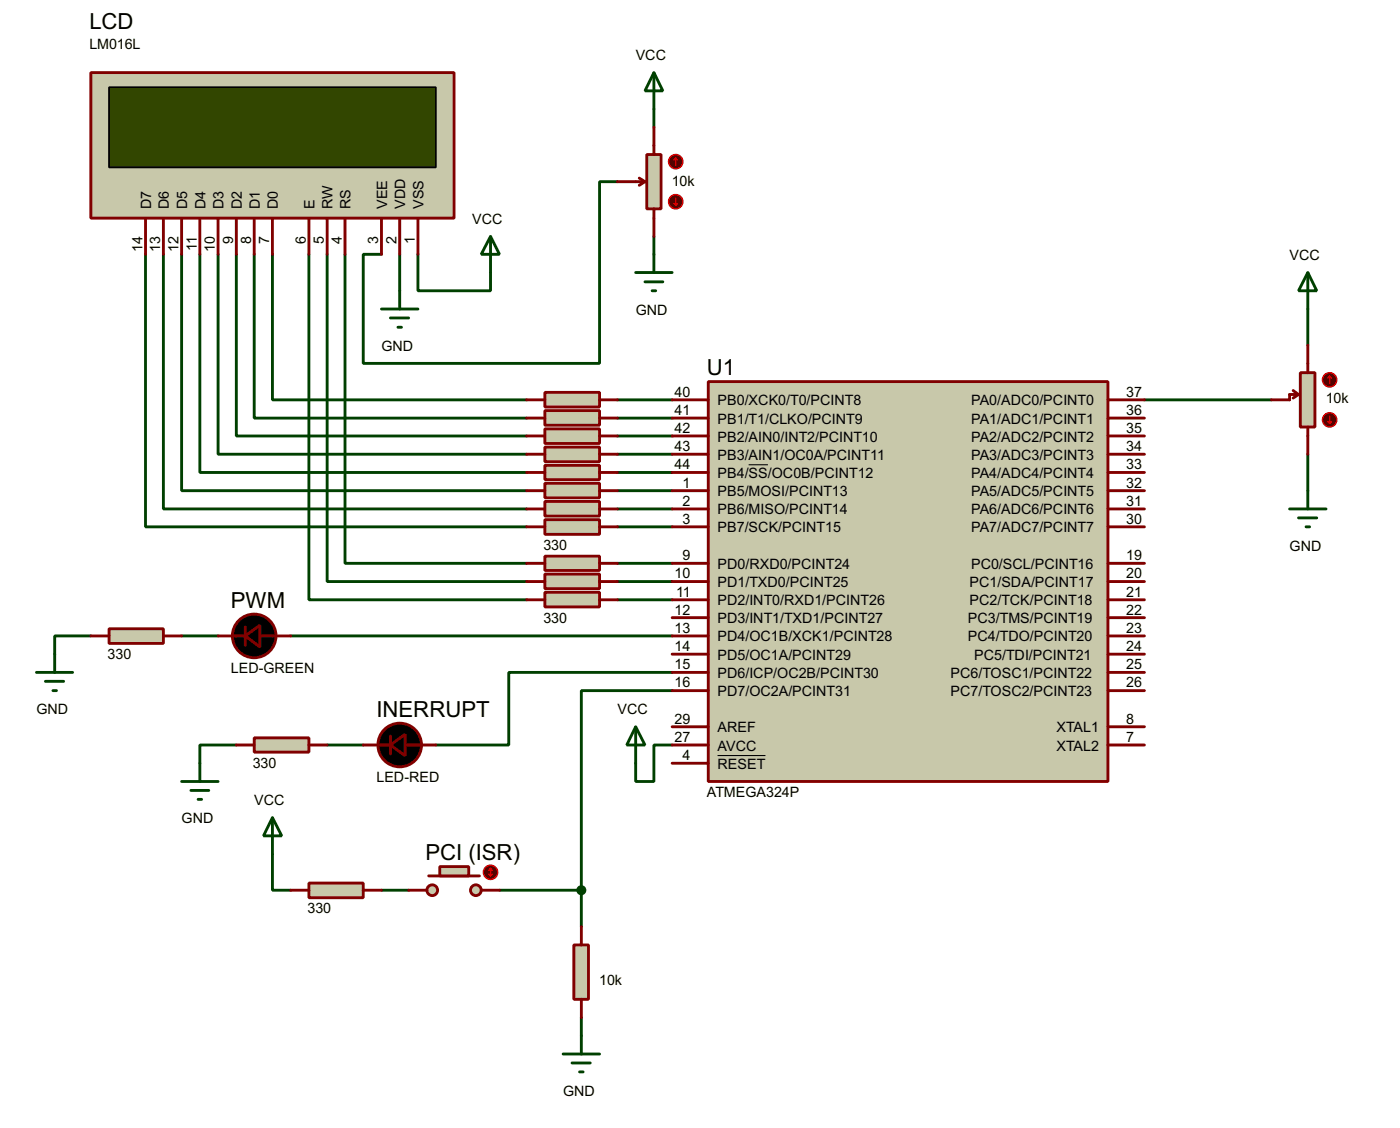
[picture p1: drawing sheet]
<svg xmlns="http://www.w3.org/2000/svg" width="196mm" height="158mm" viewBox="0 0 196 158" stroke-linecap="round" stroke-linejoin="round" font-family="sans-serif">
<g fill="none" stroke="#004000" stroke-width=".4">
<path d="M91.5 15.3v2.5M20.4 35.6v38.1h53.3M22.9 35.6v35.6h50.8M25.4 35.6v33h48.3M28 35.6v30.5h45.7M30.5 35.6v27.9h43.2M33.1 35.6v25.4h40.6M35.6 35.6v22.9h38.1M38.1 35.6v20.3h35.6M43.2 35.6v48.3h30.5M45.8 35.6v45.7h27.9M48.3 35.6v43.2h25.4"/>
<path d="M55.9 35.6v5.1M58.5 35.6v5.1h10.1v-2.6M86.4 25.4h-2.5v25.4h-33.1v-15.2h2.6M91.5 33.1v2.5M86.4 55.9h7.6M86.4 58.5h7.6M160.1 55.9h17.7M182.9 43.2v5.1M86.4 61h7.6M86.4 63.5h7.6M86.4 66.1h7.6M86.4 68.6h7.6"/>
<path d="M86.4 71.2h7.6M86.4 73.7h7.6M86.4 78.8h7.6M182.9 63.5v5.1M12.7 88.9h-5v2.6M25.4 88.9h5.1M40.7 88.9h53.3M86.4 81.3h7.6M86.4 83.9h7.6M94 96.6h-12.7v27.9M94 94h-22.8v10.2h-10.2M33.1 104.2h-5.1v2.5"/>
<path d="M38.1 119.4v5.1h2.6M45.8 104.2h5M94 104.2h-2.5v5.1h-2.6v-2.6M53.4 124.5h3.8M69.9 124.5h11.4M81.3 124.5v5.1M81.3 142.3v2.5"/>
</g>
<path d="M99.1 53.4h55.9v55.9h-55.9z" fill="#c8c8aa" stroke="#800000" stroke-width=".4"/>
<g fill="none" stroke="#800000" stroke-width=".4">
<path d="M94 58.5h5.1M94 55.9h5.1M155 58.5h5.1M155 55.9h5.1M94 78.8h5.1M94 71.2h5.1M94 68.6h5.1M94 66.1h5.1M94 63.5h5.1M94 61h5.1M94 73.7h5.1M155 78.8h5.1"/>
<path d="M155 71.2h5.1M155 68.6h5.1M155 66.1h5.1M155 63.5h5.1M155 61h5.1M155 73.7h5.1M94 94h5.1M94 91.5h5.1M94 88.9h5.1M94 86.4h5.1M94 83.9h5.1M94 81.3h5.1"/>
<path d="M94 96.6h5.1M155 94h5.1M155 91.5h5.1M155 88.9h5.1M155 86.4h5.1M155 83.9h5.1M155 81.3h5.1M155 96.6h5.1M94 104.2h5.1M94 101.6h5.1M94 106.7h5.1M155 104.2h5.1"/>
<path d="M155 101.6h5.1"/>
</g>
<path d="M104.7 65h2.7M100.4 105.6h6.7" fill="none" stroke="#000" stroke-width=".15"/>
<path d="M12.7 10.2h50.8v20.3h-50.8z" fill="#c8c8aa" stroke="#800000" stroke-width=".4"/>
<path d="M15.3 12.2h45.7v11.2h-45.7z" fill="#324600" stroke="#000" stroke-width=".25"/>
<g fill="none" stroke="#800000" stroke-width=".4">
<path d="M20.4 30.5v5.1M22.9 30.5v5.1M25.4 30.5v5.1M28 30.5v5.1M30.5 30.5v5.1M33.1 30.5v5.1M35.6 30.5v5.1M38.1 30.5v5.1M43.2 30.5v5.1M45.8 30.5v5.1M48.3 30.5v5.1M53.4 30.5v5.1"/>
<path d="M55.9 30.5v5.1M58.5 30.5v5.1"/>
</g>
<path d="M68.6 33.1l1.3 2.5h-2.6zM68.6 33.1v5M53.4 43.2h5.1M54.6 44.5h2.6M55.7 45.8h.5M55.9 40.7v2.5" fill="none" stroke="#004000" stroke-width=".4"/>
<path d="M90.5 21.6h2v7.6h-2z" fill="#c8c8aa" stroke="#800000" stroke-width=".4"/>
<path d="M91.5 17.8v3.8M86.4 25.4h3.8M89.4 24.9l.8 .5M90.2 25.4l-.8 .5M91.5 29.2v3.9" fill="none" stroke="#800000" stroke-width=".4"/>
<circle cx="94.5" cy="22.6" r="1" fill="#400000" stroke="#f00" stroke-width=".2"/>
<path d="M94.5 22.1l.3 .3M94.5 22.1l-.2 .3M94.5 22.1v1" fill="none" stroke="#f00" stroke-width=".2"/>
<circle cx="94.5" cy="28.2" r="1" fill="#400000" stroke="#f00" stroke-width=".2"/>
<path d="M94.3 28.5l.2 .2M94.5 27.7v1M94.8 28.5l-.3 .2" fill="none" stroke="#f00" stroke-width=".2"/>
<path d="M91.5 10.2l1.2 2.5h-2.5zM91.5 10.2v5.1M88.9 38.1h5.1M90.2 39.4h2.5M91.5 35.6v2.5M91.2 40.7h.5" fill="none" stroke="#004000" stroke-width=".4"/>
<path d="M76.2 54.9h7.7v2h-7.7z" fill="#c8c8aa" stroke="#800000" stroke-width=".4"/>
<path d="M73.7 55.9h2.5M83.9 55.9h2.5" fill="none" stroke="#800000" stroke-width=".4"/>
<path d="M76.2 57.4h7.7v2.1h-7.7z" fill="#c8c8aa" stroke="#800000" stroke-width=".4"/>
<path d="M73.7 58.5h2.5M83.9 58.5h2.5" fill="none" stroke="#800000" stroke-width=".4"/>
<path d="M76.2 60h7.7v2h-7.7z" fill="#c8c8aa" stroke="#800000" stroke-width=".4"/>
<path d="M73.7 61h2.5M83.9 61h2.5" fill="none" stroke="#800000" stroke-width=".4"/>
<path d="M76.2 62.5h7.7v2.1h-7.7z" fill="#c8c8aa" stroke="#800000" stroke-width=".4"/>
<path d="M73.7 63.5h2.5M83.9 63.5h2.5" fill="none" stroke="#800000" stroke-width=".4"/>
<path d="M76.2 65.1h7.7v2h-7.7z" fill="#c8c8aa" stroke="#800000" stroke-width=".4"/>
<path d="M73.7 66.1h2.5M83.9 66.1h2.5" fill="none" stroke="#800000" stroke-width=".4"/>
<path d="M76.2 67.6h7.7v2h-7.7z" fill="#c8c8aa" stroke="#800000" stroke-width=".4"/>
<path d="M73.7 68.6h2.5M83.9 68.6h2.5" fill="none" stroke="#800000" stroke-width=".4"/>
<path d="M76.2 70.1h7.7v2.1h-7.7z" fill="#c8c8aa" stroke="#800000" stroke-width=".4"/>
<path d="M73.7 71.2h2.5M83.9 71.2h2.5" fill="none" stroke="#800000" stroke-width=".4"/>
<path d="M76.2 72.7h7.7v2h-7.7z" fill="#c8c8aa" stroke="#800000" stroke-width=".4"/>
<path d="M73.7 73.7h2.5M83.9 73.7h2.5" fill="none" stroke="#800000" stroke-width=".4"/>
<path d="M76.2 77.8h7.7v2h-7.7z" fill="#c8c8aa" stroke="#800000" stroke-width=".4"/>
<path d="M73.7 78.8h2.5M83.9 78.8h2.5" fill="none" stroke="#800000" stroke-width=".4"/>
<path d="M76.2 80.3h7.7v2h-7.7z" fill="#c8c8aa" stroke="#800000" stroke-width=".4"/>
<path d="M73.7 81.3h2.5M83.9 81.3h2.5" fill="none" stroke="#800000" stroke-width=".4"/>
<path d="M76.2 82.8h7.7v2.1h-7.7z" fill="#c8c8aa" stroke="#800000" stroke-width=".4"/>
<path d="M73.7 83.9h2.5M83.9 83.9h2.5" fill="none" stroke="#800000" stroke-width=".4"/>
<g fill="#c8c8aa" stroke="#800000" stroke-width=".4">
<circle cx="66.5" cy="124.5" r=".75"/>
<circle cx="60.4" cy="124.5" r=".75"/>
</g>
<path d="M60 122.5h7.1" fill="none" stroke="#800000" stroke-width=".4"/>
<path d="M61.5 121.2h4.1v1.3h-4.1z" fill="#c8c8aa" stroke="#800000" stroke-width=".4"/>
<path d="M57.2 124.5h2.5M67.3 124.5h2.6" fill="none" stroke="#800000" stroke-width=".4"/>
<circle cx="68.6" cy="122" r="1" fill="#400000" stroke="#f00" stroke-width=".2"/>
<path d="M68.4 122.2l.2 .3M68.6 121.4v1.1M68.6 121.4l-.2 .3M68.6 121.4l.3 .3M68.9 122.2l-.3 .3" fill="none" stroke="#f00" stroke-width=".2"/>
<path d="M43.2 123.5h7.6v2h-7.6z" fill="#c8c8aa" stroke="#800000" stroke-width=".4"/>
<path d="M40.7 124.5h2.5M50.8 124.5h2.6" fill="none" stroke="#800000" stroke-width=".4"/>
<path d="M38.1 114.3l1.3 2.6h-2.5zM38.1 114.3v5.1M78.8 147.4h5.1M80 148.6h2.6M81.1 149.9h.5M81.3 144.8v2.6" fill="none" stroke="#004000" stroke-width=".4"/>
<path d="M80.3 132.1h2v7.6h-2z" fill="#c8c8aa" stroke="#800000" stroke-width=".4"/>
<path d="M81.3 129.6v2.5M81.3 139.7v2.6" fill="none" stroke="#800000" stroke-width=".4"/>
<circle cx="81.3" cy="124.5" r=".5" fill="#004000" stroke="#004000" stroke-width=".4"/>
<path d="M35.6 103.2h7.6v2h-7.6z" fill="#c8c8aa" stroke="#800000" stroke-width=".4"/>
<path d="M33.1 104.2h2.5M43.2 104.2h2.6M50.8 104.2h3.8M54.6 102.9v2.5M56.7 104.2h4.3" fill="none" stroke="#800000" stroke-width=".4"/>
<g fill="#000" stroke="#800000" stroke-width=".4">
<path d="M54.6 104.2l2.1-1.5v3z"/>
<circle cx="55.9" cy="104.2" r="3.1"/>
</g>
<path d="M25.4 109.3h5.1M26.7 110.5h2.5M27.7 111.8h.5M28 106.7v2.6" fill="none" stroke="#004000" stroke-width=".4"/>
<path d="M15.3 87.9h7.6v2.1h-7.6z" fill="#c8c8aa" stroke="#800000" stroke-width=".4"/>
<path d="M12.7 88.9h2.6M22.9 88.9h2.5M30.5 88.9h3.8M34.3 87.7v2.5M36.4 88.9h4.3" fill="none" stroke="#800000" stroke-width=".4"/>
<path d="M5.1 94h5.1M6.4 95.3h2.5M7.4 96.6h.5M7.7 91.5v2.5" fill="none" stroke="#004000" stroke-width=".4"/>
<g fill="#000" stroke="#800000" stroke-width=".4">
<path d="M34.3 88.9l2.1-1.5v3.1z"/>
<circle cx="35.5" cy="88.9" r="3.1"/>
</g>
<path d="M181.9 52.1h2v7.6h-2z" fill="#c8c8aa" stroke="#800000" stroke-width=".4"/>
<path d="M180.9 54.6l.7 .6M181.6 55.2l-.7 .5M181.6 55.2h-1.2v.7h-2.6M182.9 48.3v3.8M182.9 59.7v3.8" fill="none" stroke="#800000" stroke-width=".4"/>
<circle cx="185.9" cy="53.1" r="1" fill="#400000" stroke="#f00" stroke-width=".2"/>
<path d="M186 52.6l.2 .3M186 52.6l-.3 .3M186 52.6v1" fill="none" stroke="#f00" stroke-width=".2"/>
<circle cx="185.9" cy="58.7" r="1" fill="#400000" stroke="#f00" stroke-width=".2"/>
<path d="M185.7 59l.3 .2M186 58.2v1M186.2 59l-.2 .2" fill="none" stroke="#f00" stroke-width=".2"/>
<path d="M182.9 38.1l1.3 2.6h-2.6zM182.9 38.1v5.1M180.4 71.2h5.1M181.6 72.4h2.6M182.7 73.7h.5M182.9 68.6v2.6M88.9 101.6l1.3 2.6h-2.5zM88.9 101.6v5.1" fill="none" stroke="#004000" stroke-width=".4"/>
<g font-size="3.1">
<text x="12.5" y="4.1">LCD</text>
<text x="98.9" y="52.5">U1</text>
<text x="32.3" y="85">PWM</text>
<text x="52.7" y="100.2">INERRUPT</text>
<text x="59.5" y="120.3">PCI (ISR)</text>
</g>
<g font-size="2">
<text x="12.5" y="6.9">LM016L</text>
<text x="88.9" y="8.4">VCC</text>
<text x="21.1" y="29.2" transform="rotate(-90 21.1 29.2)">D7</text>
<text x="23.6" y="29.2" transform="rotate(-90 23.6 29.2)">D6</text>
<text x="26.2" y="29.2" transform="rotate(-90 26.2 29.2)">D5</text>
<text x="28.7" y="29.2" transform="rotate(-90 28.7 29.2)">D4</text>
<text x="31.3" y="29.2" transform="rotate(-90 31.3 29.2)">D3</text>
<text x="33.8" y="29.2" transform="rotate(-90 33.8 29.2)">D2</text>
<text x="36.3" y="29.2" transform="rotate(-90 36.3 29.2)">D1</text>
<text x="38.9" y="29.2" transform="rotate(-90 38.9 29.2)">D0</text>
<text x="44" y="29.2" transform="rotate(-90 44 29.2)">E</text>
<text x="46.5" y="29.2" transform="rotate(-90 46.5 29.2)">RW</text>
<text x="49" y="29.2" transform="rotate(-90 49 29.2)">RS</text>
<text x="54.1" y="29.2" transform="rotate(-90 54.1 29.2)">VEE</text>
<text x="56.7" y="29.2" transform="rotate(-90 56.7 29.2)">VDD</text>
<text x="59.2" y="29.2" transform="rotate(-90 59.2 29.2)">VSS</text>
<text x="94" y="25.9">10k</text>
<text x="19.9" y="35.3" transform="rotate(-90 19.9 35.3)">14</text>
<text x="22.4" y="35.3" transform="rotate(-90 22.4 35.3)">13</text>
<text x="25" y="35.3" transform="rotate(-90 25 35.3)">12</text>
<text x="27.5" y="35" transform="rotate(-90 27.5 35)">11</text>
<text x="30.1" y="35.3" transform="rotate(-90 30.1 35.3)">10</text>
<text x="32.6" y="34.2" transform="rotate(-90 32.6 34.2)">9</text>
<text x="35.1" y="34.2" transform="rotate(-90 35.1 34.2)">8</text>
<text x="37.7" y="34.2" transform="rotate(-90 37.7 34.2)">7</text>
<text x="42.8" y="34.2" transform="rotate(-90 42.8 34.2)">6</text>
<text x="45.3" y="34.2" transform="rotate(-90 45.3 34.2)">5</text>
<text x="47.8" y="34.2" transform="rotate(-90 47.8 34.2)">4</text>
<text x="52.9" y="34.2" transform="rotate(-90 52.9 34.2)">3</text>
<text x="55.5" y="34.2" transform="rotate(-90 55.5 34.2)">2</text>
<text x="58" y="34.2" transform="rotate(-90 58 34.2)">1</text>
<text x="66.1" y="31.3">VCC</text>
<text x="180.4" y="36.3">VCC</text>
<text x="88.9" y="44">GND</text>
<text x="53.4" y="49">GND</text>
<text x="76" y="59.1">330</text>
<text x="94.3" y="58">41</text>
<text x="94.3" y="55.5">40</text>
<text x="100.4" y="59.2">PB1/T1/CLKO/PCINT9</text>
<text x="100.4" y="56.7">PB0/XCK0/T0/PCINT8</text>
<text x="135.8" y="59.2">PA1/ADC1/PCINT1</text>
<text x="135.8" y="56.7">PA0/ADC0/PCINT0</text>
<text x="157.5" y="58">36</text>
<text x="157.5" y="55.5">37</text>
<text x="185.4" y="56.4">10k</text>
<text x="76" y="61.6">330</text>
<text x="76" y="64.2">330</text>
<text x="94.3" y="65.6">44</text>
<text x="94.3" y="63.1">43</text>
<text x="94.3" y="60.5">42</text>
<text x="100.4" y="64.3">PB3/AIN1/OC0A/PCINT11</text>
<text x="100.4" y="61.7">PB2/AIN0/INT2/PCINT10</text>
<text x="135.8" y="64.3">PA3/ADC3/PCINT3</text>
<text x="135.8" y="61.7">PA2/ADC2/PCINT2</text>
<text x="157.5" y="65.6">33</text>
<text x="157.5" y="63.1">34</text>
<text x="157.5" y="60.5">35</text>
<text x="76" y="66.7">330</text>
<text x="76" y="69.2">330</text>
<text x="76" y="71.8">330</text>
<text x="95.4" y="70.7">2</text>
<text x="95.4" y="68.2">1</text>
<text x="100.4" y="71.9">PB6/MISO/PCINT14</text>
<text x="100.4" y="69.4">PB5/MOSI/PCINT13</text>
<text x="100.4" y="66.8">PB4/SS/OC0B/PCINT12</text>
<text x="135.8" y="71.9">PA6/ADC6/PCINT6</text>
<text x="135.8" y="69.4">PA5/ADC5/PCINT5</text>
<text x="135.8" y="66.8">PA4/ADC4/PCINT4</text>
<text x="157.5" y="70.7">31</text>
<text x="157.5" y="68.2">32</text>
<text x="76" y="74.3">330</text>
<text x="76" y="76.9">330</text>
<text x="95.4" y="73.2">3</text>
<text x="100.4" y="74.4">PB7/SCK/PCINT15</text>
<text x="135.8" y="74.4">PA7/ADC7/PCINT7</text>
<text x="157.5" y="73.2">30</text>
<text x="180.4" y="77">GND</text>
<text x="76" y="81.9">330</text>
<text x="94.3" y="80.9">10</text>
<text x="94.6" y="83.4">11</text>
<text x="95.4" y="78.3">9</text>
<text x="100.4" y="82.1">PD1/TXD0/PCINT25</text>
<text x="100.4" y="79.5">PD0/RXD0/PCINT24</text>
<text x="135.6" y="82.1">PC1/SDA/PCINT17</text>
<text x="135.8" y="79.5">PC0/SCL/PCINT16</text>
<text x="157.5" y="83.4">21</text>
<text x="157.5" y="80.9">20</text>
<text x="157.5" y="78.3">19</text>
<text x="76" y="84.5">330</text>
<text x="76" y="87">330</text>
<text x="94.3" y="88.5">13</text>
<text x="94.3" y="85.9">12</text>
<text x="100.4" y="89.7">PD4/OC1B/XCK1/PCINT28</text>
<text x="100.4" y="87.1">PD3/INT1/TXD1/PCINT27</text>
<text x="100.4" y="84.6">PD2/INT0/RXD1/PCINT26</text>
<text x="135.4" y="89.7">PC4/TDO/PCINT20</text>
<text x="135.4" y="87.1">PC3/TMS/PCINT19</text>
<text x="135.6" y="84.6">PC2/TCK/PCINT18</text>
<text x="157.5" y="88.5">23</text>
<text x="157.5" y="85.9">22</text>
<text x="15.1" y="92.1">330</text>
<text x="32.3" y="94.1">LED-GREEN</text>
<text x="94.3" y="93.6">15</text>
<text x="94.3" y="91">14</text>
<text x="100.4" y="94.8">PD6/ICP/OC2B/PCINT30</text>
<text x="100.4" y="92.2">PD5/OC1A/PCINT29</text>
<text x="132.9" y="94.8">PC6/TOSC1/PCINT22</text>
<text x="136.3" y="92.2">PC5/TDI/PCINT21</text>
<text x="157.5" y="93.6">25</text>
<text x="157.5" y="91">24</text>
<text x="5.1" y="99.8">GND</text>
<text x="86.4" y="99.8">VCC</text>
<text x="94.3" y="101.2">29</text>
<text x="94.3" y="96.1">16</text>
<text x="100.4" y="97.3">PD7/OC2A/PCINT31</text>
<text x="132.9" y="97.3">PC7/TOSC2/PCINT23</text>
<text x="157.5" y="96.1">26</text>
<text x="157.5" y="101.2">8</text>
<text x="35.4" y="107.3">330</text>
<text x="94.3" y="103.7">27</text>
<text x="95.4" y="106.3">4</text>
<text x="100.4" y="104.9">AVCC</text>
<text x="100.4" y="102.4">AREF</text>
<text x="100.4" y="107.5">RESET</text>
<text x="147.7" y="102.4">XTAL1</text>
<text x="147.7" y="104.9">XTAL2</text>
<text x="157.5" y="103.7">7</text>
<text x="35.6" y="112.5">VCC</text>
<text x="52.7" y="109.4">LED-RED</text>
<text x="98.9" y="111.4">ATMEGA324P</text>
<text x="25.4" y="115.1">GND</text>
<text x="43" y="127.7">330</text>
<text x="83.8" y="137.7">10k</text>
<text x="78.8" y="153.2">GND</text>
</g>
</svg>
